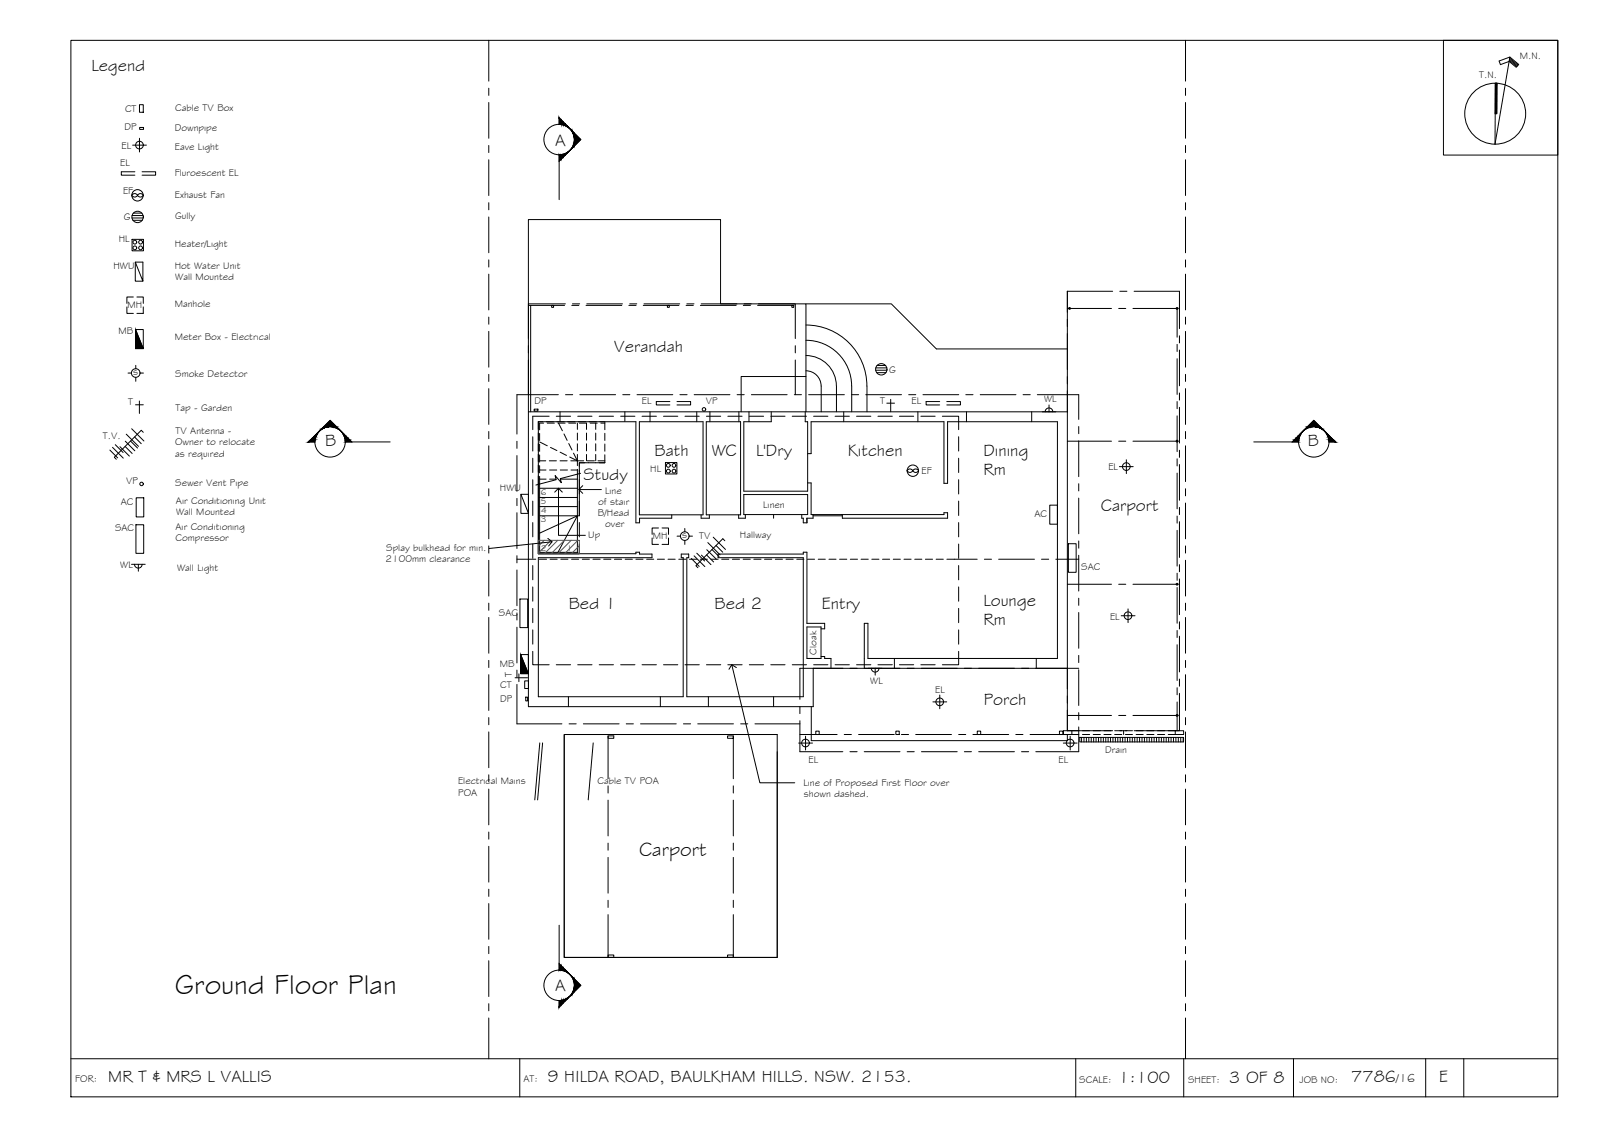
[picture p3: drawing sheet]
<svg xmlns="http://www.w3.org/2000/svg" width="420mm" height="297mm" viewBox="0 0 420 297" stroke-linecap="round" stroke-linejoin="round" font-family="sans-serif">
<!-- layer: BORDER -->
<g fill="none" stroke="#000" stroke-width=".26">
<path d="M18.6 10.6h390v277h-390zM378.6 10.6h30v30.1h-30zM395.8 15.8l2 1.7M395.9 15.5l2.1 1.8M396 15.3l2.2 1.8M396 15l2.3 1.9-.6 .7-1.9-1.5-2.3 .8-.3-.9 2.8-1-3.9 22.8 .1-16M392.6 21.8l-.1 8M18.6 277.6h390M136.3 277.6v10M282.1 277.6v10M310.5 277.6v10M339.2 277.6v10"/>
<path d="M373.9 277.6v10M383.9 277.6v10"/>
<circle cx="392.2" cy="29.8" r="8"/>
</g>
<!-- layer: SECTION POINT -->
<g fill="#000" stroke="#000" stroke-width=".26">
<path d="M149.1 39.8l.4-.4zM149.1 33.4l.4 .4zM149.9 39l-.4 .4zM149.9 34.1l.3 .6zM150.7 34.9l1.6 1.7-1.6 1.7zM83.4 113.4l.4-.4zM84.1 112.7l.6-.3zM86.6 110.2l1.7 1.7h-3.4zM89 112.7l.4 .3zM89.4 113l.4 .4zM341.7 113l-.3 .4zM342.1 112.7l-.4 .3z"/>
<path d="M344.6 110.2l1.7 1.7h-3.4zM346.5 112.4l.5 .3zM347.4 113l.4 .4zM149.1 255.1l.4 .4zM149.5 255.5l.4 .4zM150.7 256.7l1.6 1.6-1.6 1.7zM149.1 261.5l.4-.4zM150.2 260.2l-.3 .6z"/>
<path d="M146.6 30.9l.6 .6v1.1zM146.6 30.9v1.7h.6z"/>
<path d="M147.2 31.5l.5 .5v.7zM147.2 31.5v1.1l.5 .1z"/>
<path d="M147.7 32l.5 .5v.4zM147.7 32v.7l.5 .2z"/>
<path d="M148.2 32.5l.5 .6zM148.2 32.5v.4l.5 .2z"/>
<path d="M148.7 32.9l.4 .5zM148.7 32.9l.4 .5z"/>
<path d="M148.7 40.1l.4-.3zM148.7 40.1v.2l.4-.5z"/>
<path d="M149.9 34.1l.3 .6zM149.5 33.8l.4 .4z"/>
<path d="M150.2 38.5l-.3 .5zM149.9 39l.3-.3z"/>
<path d="M150.2 34.5l.2 .2v.5zM150.2 34.5l.2 .7z"/>
<path d="M150.4 38v.5h-.2zM150.2 38.5v.2l.2-.2z"/>
<path d="M150.4 34.7l.2 .2v.8zM150.4 34.7l.2 1z"/>
<path d="M150.6 37.5v.8l-.2-.3zM150.4 38v.5l.2-.2z"/>
<path d="M150.6 34.9l.1 1.4zM150.6 34.9l.1 1.4z"/>
<path d="M150.7 36.9v1.4zM150.6 37.5v.8z"/>
<path d="M146.6 40.6h.6v1.1zM146.6 40.6v1.7l.6-.6z"/>
<path d="M147.2 40.6l.5-.1v.7zM147.2 40.6v1.1l.5-.5z"/>
<path d="M147.7 40.5l.5-.2v.4zM147.7 40.5v.7l.5-.5z"/>
<path d="M148.2 40.3l.5-.2v.2zM148.2 40.3v.4l.5-.4z"/>
<path d="M80.9 115.9l.6-.5h1.1zM80.9 115.9h1.7v-.5z"/>
<path d="M81.5 115.4l.5-.6h.7zM81.5 115.4h1.1l.1-.6z"/>
<path d="M82.5 114.3h.4l-.9 .5zM82 114.8h.7l.2-.5z"/>
<path d="M82.5 114.3l.6-.4zM82.5 114.3h.4l.2-.4z"/>
<path d="M83.4 113.4l-.5 .5zM82.9 113.9h.2l.3-.5z"/>
<path d="M84.7 112.1h.5l-.8 .3zM84.4 112.4l.8-.3z"/>
<path d="M84.1 112.7l.6-.3zM84.1 112.7l-.3 .3z"/>
<path d="M84.7 112.1l1-.1zM84.7 112.1l1-.1z"/>
<path d="M84.9 111.9h1.4zM84.8 112l1.5-.1z"/>
<path d="M86.9 111.9h1.4zM87.4 112h.9z"/>
<path d="M87.4 112h.9l-.3 .1zM88 112.1h.5l-.2-.1z"/>
<path d="M88 112.1h.5v.3zM88.5 112.1v.3h.2z"/>
<path d="M88.5 112.4l.5 .3zM88.7 112.4l.3 .3z"/>
<path d="M89.8 113.4l.3 .5zM89.8 113.4l.3 .5h.1z"/>
<path d="M90.1 113.9h.1l.1 .4zM90.2 113.9l.1 .4h.4z"/>
<path d="M90.3 114.3h.4l-.2 .5zM90.7 114.3l-.2 .5h.7z"/>
<path d="M90.5 114.8h.7l-.6 .6zM90.6 115.4h1.1l-.5-.6z"/>
<path d="M90.6 115.4h1.1l-1.1 .5zM90.6 115.9h1.7l-.6-.5z"/>
<path d="M339.4 115.4l1.2 .5v-.5zM339.4 115.4l1.2 .5h-1.7z"/>
<path d="M340 114.8l.6 .6 .1-.6zM339.4 115.4l.6-.6 .6 .6z"/>
<path d="M340.5 114.3l.2 .5 .2-.5zM340.5 114.3l.2 .5h-.7z"/>
<path d="M340.9 113.9v.4l.2-.4zM340.9 113.9v.4h-.4z"/>
<path d="M341.4 113.4l-.3 .5zM341.4 113.4l-.3 .5h-.2z"/>
<path d="M342.4 112.4l-.2 .3 .5-.3zM342.1 112.7l.3-.3z"/>
<path d="M342.7 112.1v.3l.5-.3zM342.7 112.1v.3h-.3z"/>
<path d="M342.8 112l.4 .1 .5-.1zM342.8 112l.4 .1h-.5z"/>
<path d="M342.9 111.9h1.4zM342.9 111.9l.8 .1z"/>
<path d="M344.9 111.9l1.4 .1zM344.9 111.9l1.4 .1z"/>
<path d="M345.4 112l1.1 .1zM345.4 112l1.1 .1z"/>
<path d="M346 112.1l.7 .3-.2-.3zM346 112.1l.7 .3z"/>
<path d="M346.5 112.4l.5 .3zM347 112.7l.4 .3z"/>
<path d="M347.8 113.4l.4 .5zM347.8 113.4l.4 .5z"/>
<path d="M348.1 113.9l.6 .4zM348.1 113.9l.6 .4h-.4z"/>
<path d="M348.3 114.3l.9 .5-.5-.5zM348.3 114.3l.9 .5h-.8z"/>
<path d="M348.4 114.8l1.3 .6-.5-.6zM348.4 114.8l1.3 .6h-1.2z"/>
<path d="M348.5 115.4l1.7 .5-.5-.5zM348.5 115.4l1.7 .5h-1.6z"/>
<path d="M147.2 253.2l-.6 1.1 .6 .1zM146.6 252.7l.6 .5-.6 1.1z"/>
<path d="M147.7 253.7l-.5 .7 .5 .1zM147.2 253.2l.5 .5-.5 .7z"/>
<path d="M147.7 254.5l.5 .1v-.4zM147.7 253.7l.5 .5-.5 .3z"/>
<path d="M148.2 254.6l.5 .3v-.2zM148.2 254.2l.5 .5-.5-.1z"/>
<path d="M148.7 254.9l.4 .3zM148.7 254.7l.4 .4-.4-.2z"/>
<path d="M149.9 255.9l.3 .5zM149.9 255.9l.3 .3z"/>
<path d="M150.2 256.4l.2 .5v-.5zM150.2 256.2l.2 .2h-.2z"/>
<path d="M150.6 256.6l-.2 .3 .2 .6zM150.4 256.4l.2 .2-.2 .3z"/>
<path d="M150.7 258.6l-.1 1.5zM150.7 258.6l-.1 1.5z"/>
<path d="M150.7 256.7v1.3zM150.6 256.6v.9z"/>
<path d="M147.2 262.3l-.6 1.7 .6-.5zM146.6 262.3h.6l-.6 1.7z"/>
<path d="M147.7 262.2l-.5 1.3 .5-.6zM147.2 262.3l.5-.1-.5 1.3z"/>
<path d="M148.2 262l-.5 .9 .5-.5zM147.7 262.2l.5-.2-.5 .9z"/>
<path d="M148.7 261.8l-.5 .6zM148.2 262l.5-.2-.5 .6z"/>
<path d="M149.1 261.5l-.4 .5zM148.7 261.8l.4-.3-.4 .5z"/>
<path d="M150.2 260.2l-.3 .6zM149.9 260.7l-.4 .4z"/>
<path d="M150.4 259.7l-.2 .8 .2-.3zM150.4 259.7l-.2 .8z"/>
<path d="M150.6 259.2l-.2 1 .2-.1zM150.6 259.2l-.2 1z"/>
</g>
<g fill="none" stroke="#000" stroke-width=".26">
<path d="M146.6 32.6v-1.7l5.7 5.7-5.7 5.7M146.6 40.6v11.7M82.6 115.9h-1.7l5.7-5.7 5.7 5.7M90.6 115.9h11.7M328.8 115.9h11.8M338.9 115.9l5.7-5.7 5.6 5.7h-1.6M146.6 252.7l5.7 5.6-5.7 5.7v-1.7M146.6 242.6v11.7"/>
<circle cx="146.6" cy="36.6" r="4"/>
<circle cx="86.6" cy="115.8" r="4"/>
<circle cx="344.6" cy="115.8" r="4"/>
<circle cx="146.6" cy="258.3" r="4"/>
</g>
<!-- layer: SERVICES -->
<g fill="none" stroke="#000" stroke-width=".26">
<path d="M34.8 38.1h3.6M36.6 27.4h1v2h-1zM36.6 36.3v3.5M36.6 33.4h1v.5h-1zM34.6 57.1h3M34.6 56.5h2.9M34.8 51a.86 .86 0 0 1 1.3 .2 .86 .86 0 0 1-1.5 0zM34.9 57.8h2.4M35 55.9h2.2M35.4 45h-3.6v.9h3.6M36.1 51.2a.86 .86 0 0 1 1.5 0M36.1 51.2a.86 .86 0 0 0 1.5 0"/>
<path d="M37.3 45h3.5v.9h-3.5M34.6 62.8h3v3h-3zM35 77.9h-1.7v1.6M35.5 68.7l2 5v-5h-2v5h2M35.9 77.9h1.7v1.6M33.3 80.5v1.7h1.7M33.6 97.8h.9M35.5 86.4v5h2.1l-2.1-5h2.1v5M35.6 95.8v.9M35.6 98.9v1.1M36.7 97.8h.9M37.6 80.5v1.7h-1.7"/>
<path d="M229.7 97.1h2.9M229.7 96.4h2.9M229.9 97.7h2.5M230 95.8h2.3M28.8 118l2.1 2.1M29.5 117.3l2.8 2.8M30.2 116.6l2.1 2M31.5 117.1l2.4 2.5M32.8 117l1.9 1.9M32.9 115.7l2.5 2.5M33.1 113.8l3.2 3.2M34.2 115.6l1.9 1.9"/>
<path d="M34.5 112.4l3.2 3.2M35.3 114.6l1.7 1.7M35.5 106.1h2.1M36.6 105.1v3.3M37.6 113.3l-.6-.5-7 7.1 .5 .5M140.1 107.3h1v.5h-1zM175.7 105.3h-3.6v.9h3.6M177.6 105.3h3.5v.9h-3.5M232.6 105.7h2M233.6 104.7v3.3M246.5 105.3h-3.6v.9h3.6M248.3 105.3h3.6v.9h-3.6"/>
<path d="M273.3 108h3.6M274.1 108a1.01 1.01 0 0 1 1-1.1 1.01 1.01 0 0 1 1 1.1M275.1 106.2v1.8M35.7 137.6h2v7.5h-2zM35.7 130.5h2v5h-2zM136.6 129.6l2 5v-5h-2v5h2M172.7 138.4h-1.7v1.7M173.6 138.4h1.7v1.7M174.5 121.3h3v3h-3zM179.6 138.5v.9M238.1 123.2a.86 .86 0 0 1 1.3 .2 .86 .86 0 0 1-1.5 0zM239.4 123.4a.86 .86 0 0 1 1.5 0"/>
<path d="M239.4 123.4a.86 .86 0 0 0 1.5 0M275.3 132.4h2v5h-2zM293.6 122.3h3.6M295.4 120.5v3.7M34.5 147.9h3.6M35.3 147.9a1.01 1.01 0 0 0 1 1 1.01 1.01 0 0 0 1-1M36.3 147.9v1.8M136.4 157h2v7.5h-2zM171 141v1.7h1.7M175.3 141v1.7h-1.7M177.6 140.6h.9M179.6 141.7v1"/>
<path d="M180.7 140.6h.9M181.3 146.4l2.1 2.1M182 145.7l2.9 2.8M182.7 145l2.1 2.1M184 145.5l2.5 2.5M185.3 145.5l1.9 1.8M185.4 144.1l2.5 2.5M185.6 142.3l3.3 3.2M186.7 144.1l1.9 1.8M187.1 140.8l3.2 3.3M187.8 143l1.8 1.8M190.1 141.8l-.5-.6-7.1 7.1 .5 .5"/>
<path d="M280.2 142.6h2v7.4h-2zM295.9 159.6v3.6M135.1 177.7h3.3M136.1 176.7v2M136.6 171.6v5h2l-2-5h2v5M137.6 178.5h1v2h-1zM227.7 175.2h3.6M228.5 175.2a1.01 1.01 0 0 0 1 1 1.01 1.01 0 0 0 1-1M229.5 175.2v1.8M294.1 161.4h3.6M137.9 182.8h.5v1h-.5zM141.6 194.8l-1.3 14.9"/>
<path d="M142.3 194.8l-1.3 14.9M155.6 194.8l-1.3 14.9M209.5 194.8h3.6M211.3 193v3.6M244.7 184h3.6M246.5 182.2v3.6M278.9 194.8h3.6M280.7 193v3.6"/>
<circle cx="36.6" cy="38" r="1.01"/>
<circle cx="36.1" cy="51.2" r="1.49"/>
<circle cx="36.1" cy="56.9" r="1.49"/>
<circle cx="35.4" cy="65" r=".5"/>
<circle cx="35.4" cy="63.5" r=".5"/>
<circle cx="36.9" cy="63.5" r=".5"/>
<circle cx="36.9" cy="65" r=".5"/>
<circle cx="35.6" cy="97.8" r="1.13"/>
<circle cx="231.1" cy="96.8" r="1.49"/>
<circle cx="184.6" cy="107.3" r=".46"/>
<circle cx="37.1" cy="126.9" r=".46"/>
<circle cx="175.3" cy="122" r=".5"/>
<circle cx="175.3" cy="123.5" r=".5"/>
<circle cx="176.8" cy="123.5" r=".5"/>
<circle cx="176.8" cy="122" r=".5"/>
<circle cx="239.4" cy="123.4" r="1.49"/>
<circle cx="295.4" cy="122.3" r="1.01"/>
<circle cx="179.6" cy="140.6" r="1.13"/>
<circle cx="295.8" cy="161.4" r="1.01"/>
<circle cx="211.3" cy="194.8" r="1.01"/>
<circle cx="246.5" cy="184" r="1.01"/>
<circle cx="280.7" cy="194.8" r="1.01"/>
</g>
<!-- layer: BORDER -->
<g fill="#000" stroke="#000" stroke-width=".26">
<path d="M392.2 21.8v8zM392.2 21.8h.3l-.3 8z"/>
<path d="M392.5 21.8l-.3 8h.3zM392.5 21.8v8z"/>
</g>
<!-- layer: EXISTING -->
<g fill="none" stroke="#000" stroke-width=".26">
<path d="M211.4 79.7h22.4l11.8 11.8h34.3M279.9 76.4v115.2M138.6 80.1h9.5M139.2 80.1v27.9M144.7 80.1h.5v.5h-.5zM150 80.1h1.8M153.7 80.1h9.4M164.9 80.1h1.9M168.7 80.1h9.4M175 80.1h.5v.5h-.5zM179.9 80.1h1.9M183.7 80.1h9.4"/>
<path d="M195 80.1h1.8M198.7 80.1h9.5M207.7 80.1h.5v.5h-.5zM211.4 97.2a4 4 0 0 1 4 4M211.4 93.2a8 8 0 0 1 8 8M211.4 89.2a12 12 0 0 1 12 12M211.4 85.2a16 16 0 0 1 16 16M211.4 98.7h-17v9.3M279.9 80.9h11.6M293.4 80.9h1.9M297.1 80.9h11.6v7.5M308.7 90.3v1.9"/>
<path d="M308.7 94v9.4M138.6 108v-50.4h50.4v22.1h22.4v28.3M138.6 108v77.3h74.7v-10.1h66.6M138.6 108h141.3M146.9 108v2.5M163.9 108v2.5M167.7 110.6h16.7v24.4h-16.7zM170.5 108v2.6M182.7 108v2.6M185.2 110.6h9v24.4h-9zM186.2 108v2.6M193.8 108v2.6"/>
<path d="M196.4 108v2.6M202.3 108v2.6h-7.2v18.2h16.7v-18.2h-.6v-2.6M211.8 118.9h.9v-8.3h34.9v16.1h.9v-16.1h28.8v62h-49.7v-9.2h-.9v11.8M215.4 101.2v6.8M219.4 101.2v6.8M221.3 108v2.6M223.4 101.2v6.8M227.4 101.2v6.8M240.7 108v2.6M253.5 108v2.6M270.6 108v2.6M279.9 115.7h11.6"/>
<path d="M293.4 115.7h1.9M297.1 115.7h11.6M308.7 105.3v1.9M308.7 109v9.4M176.2 135v.9h-8.5v1.2h-.9v-26.5h-25.6v34.6h25.6v-.4h.9v.5h3.3v.9h-29.8v36.5h38v-36.5h-.5v-.9h1.9v.9h-.5v36.5h30.6v-36.5h-22.4v-.9h22.4v-.5h.9v18.6h4.7v1.5h-1M183.9 135v.9h2.1v-.9M195.1 129.7h16.7v5.2h-16.7zM195.5 134.9v1h-1.8v-.9M202.9 134.9v1M210.3 134.9v1h.4v1.2h.9v-1.2h1.6v-1M211.8 126.6h.9v8.3h.5M213.2 134.9h7.7v1h27.6v-1.5h-.9v.5h-26.7"/>
<path d="M213.2 135.2h7.7M308.7 120.3v1.9M308.7 124v9.4M308.7 135.3v1.9M308.7 139v9.4M279.9 153.2h11.6M293.4 153.2h1.9M297.1 153.2h11.6M308.7 150.3v1.9M308.7 154v9.4M211.6 164.4h3.7v8.2h-3.7zM215.3 172.1h1v.5h1.6v2.6"/>
<path d="M234.6 172.6v2.6M271.8 172.6v2.6M308.7 165.3v1.8M308.7 169v9.4M148 192.6h55.8v58.4h-55.8zM149.1 182.7v2.6M159.5 192.9v.7h1.5v-.7h-1.5v11.3M173.2 182.7v2.6M185.8 182.7v2.6M192.3 192.9v.7h-1.5v-.7h1.5v11.3M202.9 182.7v2.6M209.8 192.6h9.7"/>
<path d="M212.8 185.3v8.9h67.1v-1.6M214 191.7h.8v.9h-.8zM221.4 192.6h1.9M225.2 192.6h9.3M235 191.7h.8v.9h-.8zM236.4 192.6h1.9M240.2 192.6h9.3M251.4 192.6h1.9M255.2 192.6h9.3M256.3 191.7h.9v.9h-.9zM266.4 192.6h1.9M270.2 192.6h12.8"/>
<path d="M277.9 191.7h.9v.9h-.9zM279.9 187.6h11.6M281.1 191.6v1M283 191.6h-4.1v1M283.2 193.3h27.2v1.2h-27.2zM283.9 192.6h1.9M283.9 191.6h1.9M286.7 192.6h1.9M286.7 191.6h1.9M289.5 192.6h1.9M289.5 191.6h1.9M292.3 192.6h1.9"/>
<path d="M292.3 191.6h1.9M293.4 187.6h1.9M294.7 191.6v1M295.2 192.6h1.8M295.2 191.6h1.8M297.1 187.6h11.6M298 192.6h1.8M298 191.6h1.8M300.8 192.6h1.8M300.8 191.6h1.8M303.6 192.6h1.9M303.6 191.6h1.9"/>
<path d="M306.4 192.6h1.8M306.4 191.6h1.8M308.2 191.6h2.2v1h-2.2M308.2 191.6v1M308.7 180.3v1.9M308.7 184v7.6M159.5 206v1.9M159.5 209.8v9.4M192.3 206v1.9M192.3 209.8v9.4M159.5 221v1.9M159.5 224.8v9.4"/>
<path d="M159.5 236v1.9M159.5 239.8v11.2M192.3 239.8v11.2h-1.5v-.6h1.5M192.3 221v1.9M192.3 224.8v9.4M192.3 236v1.9M159.5 250.4h1.5v.6h-1.5z"/>
<circle cx="280.5" cy="80.9" r=".24"/>
<circle cx="308.7" cy="80.9" r=".24"/>
<circle cx="308.7" cy="115.7" r=".24"/>
<circle cx="308.7" cy="153.2" r=".24"/>
<circle cx="308.7" cy="187.6" r=".24"/>
</g>
<!-- layer: ROOFPLAN EXIST. -->
<g fill="none" stroke="#000" stroke-width=".26">
<path d="M148.3 79.7h-9.7v9.1M150.1 79.7h1.9M153.9 79.7h9.4M165.1 79.7h1.9M168.9 79.7h9.4M180.1 79.7h1.9M183.9 79.7h9.4M195.1 79.7h1.9M198.9 79.7h9.7v9.1M291.8 76.4h-11.9v5.4M293.7 76.4h1.9M297.4 76.4h11.9v9.8"/>
<path d="M138.6 90.6v1.9M138.6 94.4v9.1M208.6 90.6v1.9M208.6 94.4v9.1M279.9 83.7v1.9M279.9 87.5v9.4M279.9 98.7v1.9M309.3 88v1.9M309.3 91.8v9.3M135.6 115.7v1.9M135.6 119.4v9.4M146.4 103.5h-10.8v10.3"/>
<path d="M148.3 103.5h1.9M152.1 103.5h9.3M163.3 103.5h1.9M167.1 103.5h9.4M178.3 103.5h1.9M182.1 103.5h9.3M193.3 103.5h1.9M197.1 103.5h9.3M208.3 103.5h1.9M212.1 103.5h9.4M223.3 103.5h1.9M227.1 103.5h9.3"/>
<path d="M238.3 103.5h1.9M242.1 103.5h9.3M253.3 103.5h1.9M257.1 103.5h9.4M268.3 103.5h1.9M272.1 103.5h10.8v6.5M279.9 102.5v5.5M282.9 111.8v1.9M282.9 115.6v9.4M309.3 103v1.9M309.3 106.8v9.4M309.3 118v1.9"/>
<path d="M135.6 130.7v1.9M135.6 134.4v9.4M282.9 126.8v1.9M282.9 130.6v9.3M309.3 121.8v9.4M309.3 133v1.9M309.3 136.8v9.3M135.6 145.7v1.9M135.6 149.4v9.4M135.6 146.6h4.9M141.5 146.6h1.8M144.3 146.6h1.8"/>
<path d="M147.1 146.6h1.9M149.9 146.6h1.9M152.7 146.6h1.9M155.5 146.6h1.9M158.3 146.6h1.9M161.1 146.6h1.9M164 146.6h1.8M166.8 146.6h1.8M169.6 146.6h1.9M172.4 146.6h1.9M175.2 146.6h1.9M178 146.6h1.9"/>
<path d="M180.8 146.6h1.9M183.6 146.6h1.9M186.5 146.6h1.8M189.3 146.6h1.8M192.1 146.6h1.9M194.9 146.6h1.9M197.7 146.6h1.9M200.5 146.6h1.9M203.3 146.6h1.9M206.1 146.6h1.9M209 146.6h1.8M211.8 146.6h1.8"/>
<path d="M214.6 146.6h1.9M217.4 146.6h1.9M220.2 146.6h1.9M223 146.6h1.9M225.8 146.6h1.9M228.6 146.6h1.9M231.5 146.6h1.8M234.3 146.6h1.8M237.1 146.6h1.9M239.9 146.6h1.9M242.7 146.6h1.9M245.5 146.6h1.9"/>
<path d="M248.3 146.6h8M258.2 146.6h1.8M261.9 146.6h9.4M273.2 146.6h1.8M276.9 146.6h6M282.9 141.8v1.9M282.9 145.6v9.4M282.9 156.8v1.9M309.3 148v1.9M309.3 151.8v9.4M135.6 160.7v1.9M135.6 164.4v9.4"/>
<path d="M135.6 175.7v1.9M135.6 179.4v10.4h11.8M221.1 175.2h-11.3v8.1M222.9 175.2h1.9M226.7 175.2h9.3M237.9 175.2h1.9M241.7 175.2h9.3M252.9 175.2h1.9M256.7 175.2h9.4M267.9 175.2h1.9M271.7 175.2h11.2M279.9 175.2v5.4"/>
<path d="M282.9 160.6v9.4M282.9 171.8v1.9M282.9 175.6v9.3M309.3 163v1.9M309.3 166.8v9.4M309.3 178v1.9M149.3 189.8h1.8M153 189.8h9.4M164.2 189.8h1.9M168 189.8h9.4M179.2 189.8h1.9M183 189.8h9.4"/>
<path d="M194.3 189.8h1.8M198 189.8h11.8M203.8 192.6h-55.8v58.4h55.8v-53.9M209.8 185.2v1.9M209.8 188.9v8.2h11.3M222.9 197.1h1.9M226.7 197.1h9.3M237.9 197.1h1.9M241.7 197.1h9.3M252.9 197.1h1.9M256.7 197.1h9.4M267.9 197.1h1.9"/>
<path d="M279.9 186.2v5.4h11.9M279.9 182.4v1.9M282.9 186.8v1.9M282.9 190.6v6.5h-11.2M293.7 191.6h1.9M309.3 181.8v9.8h-11.9"/>
</g>
<!-- layer: SERVICES -->
<path d="M35.5 86.4l2.1 5h-2.1zM136.6 171.6l2 5h-2z" fill="#000" stroke="#000" stroke-width=".26"/>
<!-- layer: STAIRS -->
<g fill="none" stroke="#000" stroke-width=".26">
<path d="M141.2 113.5v1.9M141.2 116.3v1.9M141.2 119.1v1.9M141.5 113.6v1.9M141.5 116.5v1.8M141.5 119.3v1.9M141.5 115.9l2 1M142.3 110.6h-1.1v2M142.6 110.9h-1.1v1.8M143.3 110.6h1.8M143.5 110.9h1.9M144.4 117.3l1.7 .8"/>
<path d="M146.1 110.6h1.9M146.3 110.9h1.9M146.5 110.9l1 2M146.9 118.5l1.7 .9M147.9 113.8l.8 1.7M148.9 110.6h1.9M149.1 110.9h1.9M149.2 116.3l.8 1.7M150.4 118.8l1 2-2-1M151.4 110.9v1.7M151.4 113.5v1.9M151.4 116.3v1.9"/>
<path d="M151.4 119.1v3M151.7 110.6h1.9M152 110.9h1.8v1.7M153.8 113.5v1.9M153.8 116.3v1.9M153.8 119.1v1.7M154.5 110.6h1.9M154.8 110.9h1.8M156.2 110.9v1.7M156.2 113.5v1.9M156.2 116.3v1.9M156.2 119.1v1.7"/>
<path d="M157.3 110.6h1.2M157.6 110.9h1M158.6 119.2v2.1h-1.5M158.6 110.6v2.1M158.6 113.6v1.9M158.6 116.4v1.9M141.2 122v1.8M141.2 124.8v20.4h10.6M141.5 139.8l9.9-4.6-5.1 9.6M141.5 120.8h1.6M141.5 122.1v1.9M141.5 124.9v19.9h9.9"/>
<path d="M141.5 132.8h9.9M141.5 130.4h9.9M141.5 128h9.9M141.5 125.6h1.7M141.5 123.2h1.7M144.1 120.8h1.8M144.1 123.2h1.9M144.2 125.6h1.6M145.5 129l1-1 1 1M146.5 130v-2v12.3h7M146.9 120.8h1.8M146.9 123.2h1.9"/>
<path d="M147 125.6h4.4M149.7 120.8h3.4M149.8 123.2h1.6M151.4 123v22.2M151.9 123.2v12h-10.4M153.4 121.3h-1.5v1M154 120.8h1.9M154.4 121.3h1.8M156.8 120.8h1.8"/>
</g>
<!-- layer: 0.13 -->
<g fill="none" stroke="#000" stroke-width=".26">
<path d="M152.3 124.1l-5.4 1.4 .3 1-1.6-1.8 .3 1.1-5.3 1.4M283.7 193.3v1.2M284.3 193.3v1.2M284.9 193.3v1.2M285.6 193.3v1.2M286.2 193.3v1.2M286.8 193.3v1.2M287.5 193.3v1.2M288.1 193.3v1.2M288.7 193.3v1.2M289.4 193.3v1.2M290 193.3v1.2"/>
<path d="M290.6 193.3v1.2M291.3 193.3v1.2M291.9 193.3v1.2M292.5 193.3v1.2M293.2 193.3v1.2M293.8 193.3v1.2M294.4 193.3v1.2M295.1 193.3v1.2M295.7 193.3v1.2M296.3 193.3v1.2M297 193.3v1.2M297.6 193.3v1.2"/>
<path d="M298.2 193.3v1.2M298.9 193.3v1.2M299.5 193.3v1.2M300.2 193.3v1.2M300.8 193.3v1.2M301.4 193.3v1.2M302.1 193.3v1.2M302.7 193.3v1.2M303.3 193.3v1.2M304 193.3v1.2M304.6 193.3v1.2M305.2 193.3v1.2"/>
<path d="M305.9 193.3v1.2M306.5 193.3v1.2M307.1 193.3v1.2M307.8 193.3v1.2M308.4 193.3v1.2M309 193.3v1.2M309.7 193.3v1.2M310.3 193.3v1.2"/>
</g>
<!-- layer: 0 -->
<path d="M151.8 128.3h5.9M152.8 127.3l-1 1 1 1M143.7 141.2l1.1 .8-.9 1.1M144.8 142l-16.5 1.8M191.9 174.3l7.4 30.9h9.1M193.1 175l-1.2-.7-.7 1.2" fill="none" stroke="#000" stroke-width=".26"/>
<!-- layer: NEWWORK -->
<g fill="none" stroke="#000" stroke-width=".26">
<path d="M139.7 114.5v3.8M144 109.1h-4.3v3.5M145.9 109.1h3.8M151.5 109.1h3.8M157.1 109.1h3.8M162.8 109.1h3.7M168.4 109.1h3.8M174 109.1h3.8M179.6 109.1h3.8M185.3 109.1h3.7M190.9 109.1h3.7M196.5 109.1h3.8"/>
<path d="M202.1 109.1h3.8M207.8 109.1h3.7M213.4 109.1h3.7M219 109.1h3.8M224.6 109.1h3.8M230.3 109.1h3.7M235.9 109.1h3.7M241.5 109.1h3.8M247.1 109.1h4.3v3.5M251.4 114.5v3.8M139.7 120.1v3.8M139.7 125.8v3.7"/>
<path d="M139.7 131.4v3.7M139.7 137v3.8M151.9 125.7v3.8M151.9 131.4v3.7M151.9 137v3.8M154.4 121.3h-2.5v2.6M156.2 121.3h2.4M251.4 120.1v3.8M251.4 125.8v3.7M251.4 131.4v3.7M251.4 137v3.8M139.7 142.6v3.8"/>
<path d="M139.7 148.3v3.7M139.7 153.9v3.7M139.7 159.5v3.8M151.9 142.6v2.6M251.4 142.6v3.8M251.4 148.3v3.7M251.4 153.9v3.7M251.4 159.5v3.8M139.7 170.8v3.5h4.3M139.7 165.1v3.8M145.9 174.3h3.8M151.5 174.3h3.8"/>
<path d="M157.1 174.3h3.8M162.8 174.3h3.7M168.4 174.3h3.8M174 174.3h3.8M179.6 174.3h3.8M185.3 174.3h3.7M190.9 174.3h3.7M196.5 174.3h3.8M202.1 174.3h3.8M207.8 174.3h3.7M213.4 174.3h3.7M219 174.3h3.8"/>
<path d="M224.6 174.3h3.8M230.3 174.3h3.7M235.9 174.3h3.7M241.5 174.3h3.8M251.4 170.8v3.5h-4.3M251.4 165.1v3.8"/>
</g>
<!-- layer: HATCH -->
<path d="M141.2 141.7h10.7v3.5h-10.7zM142.7 141.7l-1.5 1.5M144.5 141.7l-3.3 3.3M146.3 141.7l-3.5 3.5M148 141.7l-3.5 3.5M149.8 141.7l-3.5 3.5M151.6 141.7l-3.5 3.5M151.9 143.1l-2.1 2.1M151.9 144.8l-.3 .4" fill="none" stroke="#545454" stroke-width=".26"/>
<!-- layer: BOUNDARY -->
<g fill="none" stroke="#000" stroke-width=".26">
<path d="M128.2 10.6v10.7M310.9 10.6v10.7M128.2 23.1v1.9M128.2 26.9v9.4M128.2 38.1v1.9M310.9 23.1v1.9M310.9 26.9v9.4M310.9 38.1v1.9M128.2 41.9v9.4M128.2 53.1v1.9M128.2 56.9v9.4M310.9 41.9v9.4"/>
<path d="M310.9 53.1v1.9M310.9 56.9v9.4M128.2 68.1v1.9M128.2 71.9v9.4M310.9 68.1v1.9M310.9 71.9v9.4M128.2 83.1v1.9M128.2 86.9v9.4M128.2 98.1v1.9M310.9 83.1v1.9M310.9 86.9v9.4M310.9 98.1v1.9"/>
<path d="M128.2 101.9v9.4M128.2 113.1v1.9M128.2 116.9v9.4M310.9 101.9v9.4M310.9 113.1v1.9M310.9 116.9v9.4M128.2 128.1v1.9M128.2 131.9v9.4M310.9 128.1v1.9M310.9 131.9v9.4M128.2 143.1v1.9M128.2 146.9v9.4"/>
<path d="M128.2 158.1v1.9M310.9 143.1v1.9M310.9 146.9v9.4M310.9 158.1v1.9M128.2 161.9v9.4M128.2 173.1v1.9M128.2 176.9v9.4M310.9 161.9v9.4M310.9 173.1v1.9M310.9 176.9v9.4M128.2 188.1v1.9M128.2 191.9v9.4"/>
<path d="M310.9 188.1v1.9M310.9 191.9v9.4M128.2 203.1v1.9M128.2 206.9v9.4M128.2 218.1v1.9M310.9 203.1v1.9M310.9 206.9v9.4M310.9 218.1v1.9M128.2 221.9v9.4M128.2 233.1v1.9M128.2 236.9v9.3M310.9 221.9v9.4"/>
<path d="M310.9 233.1v1.9M310.9 236.9v9.3M128.2 248.1v1.9M128.2 251.9v9.4M310.9 248.1v1.9M310.9 251.9v9.4M128.2 263.1v1.9M128.2 266.9v10.7M310.9 263.1v1.9M310.9 266.9v10.7"/>
</g>
<text font-size="7.5" x="45.9" y="260.5">Ground Floor Plan</text>
<text font-size="5.2" x="167.6" y="224.5">Carport</text>
<g font-size="4.5">
<text x="24" y="18.6">Legend</text>
<text x="145.6" y="38.3">A</text>
<text x="161" y="92.2">Verandah</text>
<text x="85.3" y="117">B</text>
<text x="171.7" y="119.5">Bath</text>
<text x="186.7" y="119.5">WC</text>
<text x="198.3" y="119.5">L'Dry</text>
<text x="222.4" y="119.5">Kitchen</text>
<text x="257.9" y="119.5">Dining</text>
<text x="343" y="117">B</text>
<text x="153.1" y="125.8">Study</text>
<text x="257.9" y="124.5">Rm</text>
<text x="288.7" y="133.9">Carport</text>
<text x="149.2" y="159.7">Bed 1</text>
<text x="187.4" y="159.7">Bed 2</text>
<text x="215.5" y="159.5">Entry</text>
<text x="257.9" y="158.8">Lounge</text>
<text x="257.9" y="163.8">Rm</text>
<text x="258" y="184.9">Porch</text>
<text x="145.6" y="259.8">A</text>
<text x="28.4" y="283.6">MR T &amp; MRS L VALLIS</text>
<text x="143.6" y="283.6">9 HILDA ROAD, BAULKHAM HILLS. NSW. 2153.</text>
<text x="293.3" y="283.9">1:100</text>
<text x="322.3" y="283.9">3 OF 8</text>
<text x="354.4" y="283.8">7786</text>
<text x="377.4" y="283.7">E</text>
</g>
<text font-size="3.2" x="366.2" y="283.8">/16</text>
<g font-size="2.6">
<text x="398.6" y="15.5">M.N.</text>
<text x="388" y="20.5">T.N.</text>
<text x="32.8" y="29.3">CT</text>
<text x="45.9" y="29.2">Cable TV Box</text>
<text x="32.6" y="34.1">DP</text>
<text x="45.8" y="34.4">Downpipe</text>
<text x="31.9" y="39">EL</text>
<text x="45.9" y="39.3">Eave Light</text>
<text x="31.5" y="43.6">EL</text>
<text x="45.8" y="46.1">Fluroescent EL</text>
<text x="32.3" y="50.8">EF</text>
<text x="45.9" y="51.9">Exhaust Fan</text>
<text x="32.5" y="57.7">G</text>
<text x="45.9" y="57.5">Gully</text>
<text x="31.1" y="63.5">HL</text>
<text x="45.8" y="64.8">Heater/Light</text>
<text x="29.7" y="70.4">HWU</text>
<text x="45.8" y="70.6">Hot Water Unit</text>
<text x="46" y="73.5">Wall Mounted</text>
<text x="33.4" y="80.8">MH</text>
<text x="45.8" y="80.4">Manhole</text>
<text x="31" y="87.6">MB</text>
<text x="45.8" y="89.2">Meter Box - Electrical</text>
<text x="34.9" y="98.3">s</text>
<text x="46" y="98.7">Smoke Detector</text>
<text x="233.2" y="97.7">G</text>
<text x="33.6" y="106.1">T</text>
<text x="46" y="107.7">Tap - Garden</text>
<text x="140.2" y="106">DP</text>
<text x="168.3" y="106">EL</text>
<text x="185.1" y="106">VP</text>
<text x="230.9" y="106">T</text>
<text x="239.1" y="106">EL</text>
<text x="273.8" y="105.3">WL</text>
<text x="46" y="113.8">TV Antenna -</text>
<text x="27" y="115">T.V.</text>
<text x="45.9" y="116.8">Owner to relocate</text>
<text x="46" y="119.7">as required</text>
<text x="170.5" y="123.8">HL</text>
<text x="241.7" y="124.2">EF</text>
<text x="290.7" y="123.3">EL</text>
<text x="33.1" y="126.8">VP</text>
<text x="45.9" y="127.5">Sewer Vent Pipe</text>
<text x="131.1" y="128.7">HWU</text>
<text x="158.7" y="129.4">Line</text>
<text x="31.7" y="132.4">AC</text>
<text x="46.2" y="132.1">Air Conditioning Unit</text>
<text x="46.2" y="135.1">Wall Mounted</text>
<text x="156.8" y="135.2">B/Head</text>
<text x="156.9" y="132.3">of stair</text>
<text x="200.2" y="133.1">Linen</text>
<text x="271.3" y="135.7">AC</text>
<text x="30.2" y="139.3">SAC</text>
<text x="46" y="141.9">Compressor</text>
<text x="46" y="139">Air Conditioning</text>
<text x="154.3" y="141.1">Up</text>
<text x="158.7" y="138.1">over</text>
<text x="171.2" y="141.3">MH</text>
<text x="178.9" y="141.1">s</text>
<text x="183.4" y="141.3">TV</text>
<text x="194" y="141.2">Hallway</text>
<text x="31.5" y="148.9">WL</text>
<text x="46.4" y="149.6">Wall Light</text>
<text x="101.1" y="147.3">2100mm clearance</text>
<text x="101.3" y="144.4">Splay bulkhead for min.</text>
<text x="283.6" y="149.6">SAC</text>
<text x="130.9" y="161.5">SAC</text>
<text x="291.1" y="162.4">EL</text>
<text x="214.1" y="171.6" transform="rotate(-90 214.1 171.6)">Cloak</text>
<text x="131" y="174.9">MB</text>
<text x="134.3" y="177.5" transform="rotate(-90 134.3 177.5)">T</text>
<text x="228.2" y="179.2">WL</text>
<text x="131.2" y="180.4">CT</text>
<text x="131.2" y="184.1">DP</text>
<text x="245.2" y="181.7">EL</text>
<text x="289.8" y="197.3">Drain</text>
<text x="212" y="200">EL</text>
<text x="277.6" y="200">EL</text>
<text x="120.1" y="205.6">Electrical Mains</text>
<text x="120.1" y="208.6">POA</text>
<text x="156.7" y="205.6">Cable TV POA</text>
<text x="210.7" y="206.1">Line of Proposed First Floor over</text>
<text x="210.8" y="209">shown dashed.</text>
<text x="19.7" y="283.8">FOR:</text>
<text x="137.3" y="283.6">AT:</text>
<text x="283" y="283.9">SCALE:</text>
<text x="311.6" y="283.9">SHEET:</text>
<text x="340.8" y="283.9">JOB NO:</text>
</g>
<g font-size="2.2">
<text x="141.8" y="129.7">6</text>
<text x="141.8" y="132.2">5</text>
<text x="141.9" y="136.9">3</text>
<text x="141.9" y="134.5">4</text>
<text x="141.8" y="144.3">2</text>
<text x="148.6" y="144.3">1</text>
</g>
</svg>
